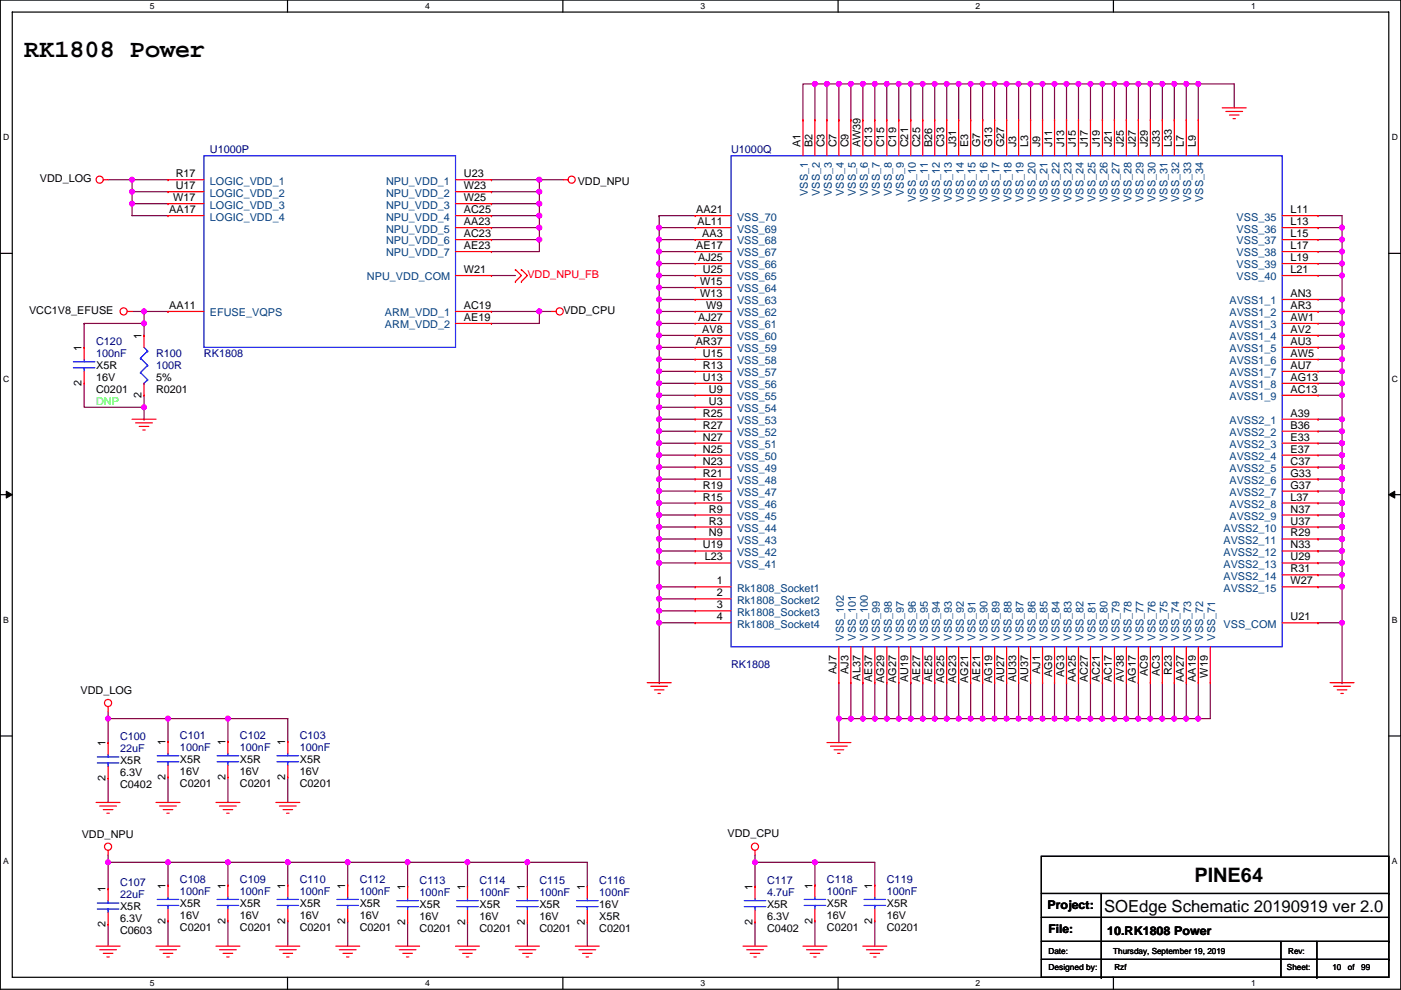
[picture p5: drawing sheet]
<svg xmlns="http://www.w3.org/2000/svg" width="297mm" height="210mm" viewBox="0 0 297 210" stroke-linecap="round" stroke-linejoin="round" font-family="sans-serif">
<path d="M.1 0h296.9v209.8h-296.9zM2.6 2.6h291.8v204.7h-291.8z" fill="none" stroke="#000" stroke-width=".25"/>
<g fill="#fff">
<path d="M31.8 .3h1v2h-1z"/>
<path d="M31.8 207.5h1v2.1h-1z"/>
</g>
<path d="M61 0v2.6M61 207.3v2.5" fill="none" stroke="#000" stroke-width=".25"/>
<g fill="#fff">
<path d="M90.1 .3h1v2h-1z"/>
<path d="M90.1 207.5h1v2.1h-1z"/>
</g>
<path d="M119.3 0v2.6M119.3 207.3v2.5" fill="none" stroke="#000" stroke-width=".25"/>
<g fill="#fff">
<path d="M148.5 .3h1v2h-1z"/>
<path d="M148.5 207.5h1v2.1h-1z"/>
</g>
<path d="M177.7 0v2.6M177.7 207.3v2.5" fill="none" stroke="#000" stroke-width=".25"/>
<g fill="#fff">
<path d="M206.9 .3h1v2h-1z"/>
<path d="M206.9 207.5h1v2.1h-1z"/>
</g>
<path d="M236.1 0v2.6M236.1 207.3v2.5" fill="none" stroke="#000" stroke-width=".25"/>
<g fill="#fff">
<path d="M265.2 .3h1v2h-1z"/>
<path d="M265.2 207.5h1v2.1h-1z"/>
<path d="M.7 28.2h1.3v2h-1.3z"/>
<path d="M295.1 28.2h1.3v2h-1.3z"/>
<path d="M.7 79.3h1.3v2.1h-1.3z"/>
<path d="M295.1 79.3h1.3v2.1h-1.3z"/>
</g>
<path d="M.1 53.7h2.5M294.4 53.7h2.6" fill="none" stroke="#000" stroke-width=".25"/>
<g fill="#fff">
<path d="M.7 130.5h1.2v2h-1.2z"/>
<path d="M295.1 130.5h1.2v2h-1.2z"/>
</g>
<path d="M.1 104.9h2.5M294.4 104.9h2.6" fill="none" stroke="#000" stroke-width=".25"/>
<g fill="#000" stroke="#000" stroke-width=".21">
<path d="M1.3 104.2l1.3 .7-1.3 .7z" fill-rule="evenodd"/>
<path d="M294.4 104.9l1.3-.7v1.4z" fill-rule="evenodd"/>
</g>
<g fill="#fff">
<path d="M.7 181.7h1.2v2h-1.2z"/>
<path d="M295.1 181.7h1.2v2h-1.2z"/>
</g>
<g fill="none" stroke="#000" stroke-width=".25">
<path d="M.1 156.1h2.5M294.4 156.1h2.6M220.8 181.6h73.6v25.7h-73.6zM220.8 189.5h73.6M220.8 194.6h73.6M220.8 199.7h73.6M233.5 189.5v17.8M271.6 199.7v7.6M279.2 199.7v7.6M294.4 189.5h.1M294.4 199.7h.1M220.8 203.5h73.6"/>
<path d="M233.5 207.3h.1M279.2 207.3h.1M294.4 203.5h.1"/>
</g>
<g fill="none" stroke="#800040" stroke-width=".25">
<path d="M172.8 17.8h.1M172.8 17.8h-2.6v7.6M172.8 17.8v7.6M172.8 17.8h76.2M175.3 17.8h.1M175.3 17.8v7.6M177.9 17.8v7.6M180.4 17.8v7.6M182.9 17.8h.1M182.9 17.8v7.6M185.5 17.8h.1M185.5 17.8v7.6"/>
<path d="M188 17.8v7.6M190.6 17.8h.1M190.6 17.8v7.6M193.1 17.8v7.6M195.6 17.8h.1M195.6 17.8v7.6M198.2 17.8v7.6M200.7 17.8h.1M200.7 17.8v7.6M203.3 17.8h.1M203.3 17.8v7.6M205.8 17.8v7.6"/>
<path d="M208.3 17.8h.1M208.3 17.8v7.6M210.9 17.8v7.6M213.4 17.8h.1M213.4 17.8v7.6M216 17.8v7.6M218.5 17.8h.1M218.5 17.8v7.6M221 17.8v7.6M223.6 17.8h.1M223.6 17.8v7.6M226.1 17.8v7.6"/>
<path d="M228.7 17.8h.1M228.7 17.8v7.6M231.2 17.8v7.6M233.7 17.8v7.6M236.3 17.8h.1M236.3 17.8v7.6M238.8 17.8v7.6M241.4 17.8h.1M241.4 17.8v7.6M243.9 17.8h.1M243.9 17.8v7.6M246.4 17.8h.1"/>
<path d="M246.4 17.8v7.6M251.5 17.8h-2.5v7.6M251.5 17.8h.1M254.1 17.8h.1M254.1 17.8h-2.6v7.6M254.1 17.8h7.6v5.1M254.1 17.8v7.6M22.9 38.1h12.7M28 38.1h.1M28 38.1v7.6h7.6M104.2 38.1h.1M104.2 38.1h15.2"/>
<path d="M114.4 38.1v2.6M180.4 25.4h.1M208.3 25.4h.1M233.7 25.4h.1M238.8 25.4h.1M28 40.7h.1M28 40.7h7.6M28 43.2h7.6M104.2 40.7h.1M104.2 43.2h.1M104.2 45.7h.1M104.2 48.3h.1"/>
<path d="M104.2 50.8h.1M104.2 40.7h10.2M104.2 48.3h10.2M104.2 58.4h5.1M114.4 40.7v2.5h-10.2M114.4 43.2v2.5h-10.2M114.4 45.7v5.1h-10.2M114.4 50.8v2.6h-10.2M139.8 45.7h.1M139.8 50.8h.1M139.8 53.4h.1M139.8 55.9h.1"/>
<path d="M139.8 45.7h7.6M139.8 45.7v73.7M139.8 48.3h7.6M139.8 53.4h7.6M139.8 50.8h7.6M139.8 55.9h7.6M139.8 58.4h7.6M279.5 45.7h5v5.1M279.5 48.3h.1M279.5 48.3h5M279.5 53.4h5M279.5 50.8h5"/>
<path d="M279.5 55.9h5M279.5 58.4h5M284.5 50.8h.1M284.5 50.8v5.1M284.5 55.9h.1M284.5 58.4h.1M284.5 55.9v7.6M17.8 68.6h.1M17.8 68.6h12.7M17.8 68.6v5.1M28 66.1h7.6M30.5 66.1v5"/>
<path d="M35.6 66.1h.1M104.2 66.1h.1M104.2 66.1h10.2M116.9 66.1h-2.5v2.5h-10.2M139.8 61h.1M139.8 63.5h.1M139.8 66.1h.1M139.8 68.6h.1M139.8 71.1h.1M139.8 73.7h.1M139.8 76.2h.1M139.8 78.8h.1"/>
<path d="M139.8 61h7.6M139.8 63.5h7.6M139.8 66.1h7.6M139.8 68.6h7.6M139.8 71.1h7.6M139.8 73.7h7.6M139.8 76.2h7.6M139.8 78.8h7.6M279.5 66.1h.1M279.5 71.1h.1M279.5 73.7h.1M279.5 63.5h5"/>
<path d="M279.5 66.1h5M279.5 68.6h5M279.5 71.1h5M279.5 73.7h5M279.5 76.2h5M279.5 78.8h5M284.5 63.5v7.6M284.5 71.1h.1M284.5 71.1v7.7M284.5 78.8h.1M284.5 78.8v12.7M17.8 81.3v5.1h12.7"/>
<path d="M30.5 86.4h.1M30.5 88.9h.1M30.5 83.8v5.1M139.8 83.8h.1M139.8 86.4h.1M139.8 91.5h.1M139.8 94h.1M139.8 99.1h.1M139.8 81.3h7.6M139.8 83.8h7.6M139.8 86.4h7.6M139.8 88.9h7.6"/>
<path d="M139.8 91.5h7.6M139.8 94h7.6M139.8 96.5h7.6M139.8 99.1h7.6M279.5 88.9h.1M279.5 99.1h.1M279.5 81.3h5M279.5 83.8h5M279.5 88.9h5M279.5 91.5h5M279.5 94h5M279.5 96.5h5"/>
<path d="M279.5 99.1h5M284.5 81.3h.1M284.5 83.8h.1M284.5 91.5h.1M284.5 91.5v5M284.5 96.5h.1M284.5 96.5v12.7M139.8 104.2h.1M139.8 106.7h.1M139.8 111.8h.1M139.8 114.3h.1M139.8 101.6h7.6"/>
<path d="M139.8 104.2h7.6M139.8 106.7h7.6M139.8 109.2h7.6M139.8 111.8h7.6M139.8 114.3h7.6M139.8 116.9h7.6M147.4 119.4h-7.6v5.1M279.5 101.6h.1M279.5 104.2h.1M279.5 114.3h.1M279.5 116.9h.1M279.5 119.4h5v2.5"/>
<path d="M279.5 101.6h5M279.5 104.2h5M279.5 106.7h5M279.5 109.2h5M279.5 111.8h5M279.5 114.3h5M279.5 116.9h5M284.5 109.2h.1M284.5 111.8h.1M284.5 111.8v7.6M284.5 109.2v2.6M139.8 124.5h.1"/>
<path d="M139.8 127h.1M139.8 129.6h.1M139.8 127v5.1M139.8 127h7.6M139.8 129.6h7.6M147.4 124.5h-7.6v2.5M147.4 132.1h-7.6v12.7M279.5 124.5h5v7.6M279.5 132.1h5v12.7M279.5 121.9h5M284.5 124.5h.1M284.5 121.9h.1"/>
<path d="M284.5 132.1h.1M284.5 121.9v2.6M22.9 152.4h.1M22.9 152.4h38.1v4.8M22.9 150.9v6.6M35.6 152.4h.1M35.6 152.4v4.8M48.3 152.4v4.8M139.8 144.8h.1M177.9 152.4h.1M177.9 152.4h73.6M177.9 144.8v12.7"/>
<path d="M180.4 144.8v7.6M182.9 144.8h.1M182.9 144.8v7.6M185.5 152.4h.1M185.5 144.8v7.6M188 152.4h.1M188 144.8v7.6M190.6 144.8v7.6M193.1 144.8h.1M193.1 144.8v7.6M195.6 152.4h.1M195.6 144.8v7.6"/>
<path d="M198.2 144.8v7.6M200.7 152.4h.1M200.7 144.8v7.6M203.3 152.4h.1M203.3 144.8v7.6M205.8 144.8v7.6M208.3 152.4h.1M208.3 144.8v7.6M210.9 144.8v7.6M213.4 152.4h.1M213.4 144.8v7.6M216 152.4h.1"/>
<path d="M216 144.8v7.6M218.5 152.4h.1M218.5 144.8v7.6M221 144.8v7.6M223.6 152.4h.1M223.6 144.8v7.6M226.1 152.4h.1M226.1 144.8v7.6M228.7 144.8v7.6M231.2 152.4h.1M231.2 144.8v7.6M233.7 144.8h.1"/>
<path d="M233.7 144.8v7.6M236.3 152.4h.1M236.3 144.8v7.6M238.8 144.8v7.6M241.4 144.8h.1M241.4 144.8v7.6M243.9 152.4h.1M243.9 144.8v7.6M246.4 152.4h.1M246.4 144.8v7.6M249 144.8v7.6M251.5 144.8v7.6h2.6"/>
<path d="M254.1 144.8v7.6h2.5v-7.6M254.1 152.4h.1M284.5 144.8h.1M22.9 165.1v5.1M35.6 164.9v5.3M48.3 164.9v5.3M61 164.9v5.3M22.9 182.9h.1M22.9 182.9h101.6v5.1M22.9 181.4v7.1M22.9 196.1v4.6M35.6 182.9h.1"/>
<path d="M35.6 182.9v4.8M35.6 195.3v5.4M48.3 182.9h.1M48.3 182.9v4.8M48.3 195.3v5.4M61 182.9h.1M61 182.9v4.8M61 195.3v5.4M73.7 182.9h.1M73.7 182.9v4.8M73.7 195.3v5.4M86.4 182.9v5.1"/>
<path d="M86.4 195.6v5.1M99.1 182.9h.1M99.1 182.9v5.1M99.1 195.6v5.1M111.8 182.9h.1M111.8 182.9v5.1M111.8 195.6v5.1M124.5 195.6v5.1M160.1 182.9h.1M160.1 182.9h25.4v4.8M160.1 181.4v6.6M160.1 195.6v5.1"/>
<path d="M172.8 182.9h.1M172.8 182.9v4.8M172.8 195.3v5.4M185.5 195.3v5.4"/>
</g>
<g fill="#f0f" stroke="#f0f" stroke-width=".25">
<circle cx="28" cy="40.6" r=".5"/>
<circle cx="28" cy="38.1" r=".5"/>
<circle cx="28" cy="43.2" r=".5"/>
<circle cx="114.3" cy="38.1" r=".5"/>
<circle cx="61" cy="182.9" r=".5"/>
<circle cx="86.4" cy="182.9" r=".5"/>
<circle cx="73.7" cy="182.9" r=".5"/>
<circle cx="22.9" cy="182.9" r=".5"/>
<circle cx="48.3" cy="182.9" r=".5"/>
<circle cx="35.6" cy="182.9" r=".5"/>
<circle cx="22.9" cy="152.4" r=".5"/>
<circle cx="48.3" cy="152.4" r=".5"/>
<circle cx="35.6" cy="152.4" r=".5"/>
<circle cx="99.1" cy="182.9" r=".5"/>
<circle cx="111.8" cy="182.9" r=".5"/>
<circle cx="172.8" cy="182.9" r=".5"/>
<circle cx="160.1" cy="182.9" r=".5"/>
<circle cx="139.7" cy="48.3" r=".5"/>
<circle cx="182.9" cy="152.4" r=".5"/>
<circle cx="188" cy="152.4" r=".5"/>
<circle cx="185.5" cy="152.4" r=".5"/>
<circle cx="190.5" cy="152.4" r=".5"/>
<circle cx="193.1" cy="152.4" r=".5"/>
<circle cx="198.2" cy="152.4" r=".5"/>
<circle cx="195.6" cy="152.4" r=".5"/>
<circle cx="200.7" cy="152.4" r=".5"/>
<circle cx="205.8" cy="152.4" r=".5"/>
<circle cx="203.2" cy="152.4" r=".5"/>
<circle cx="210.9" cy="152.4" r=".5"/>
<circle cx="208.3" cy="152.4" r=".5"/>
<circle cx="215.9" cy="152.4" r=".5"/>
<circle cx="213.4" cy="152.4" r=".5"/>
<circle cx="218.5" cy="152.4" r=".5"/>
<circle cx="221" cy="152.4" r=".5"/>
<circle cx="233.7" cy="152.4" r=".5"/>
<circle cx="226.1" cy="152.4" r=".5"/>
<circle cx="223.6" cy="152.4" r=".5"/>
<circle cx="228.6" cy="152.4" r=".5"/>
<circle cx="231.2" cy="152.4" r=".5"/>
<circle cx="238.8" cy="152.4" r=".5"/>
<circle cx="236.3" cy="152.4" r=".5"/>
<circle cx="241.3" cy="152.4" r=".5"/>
<circle cx="243.9" cy="152.4" r=".5"/>
<circle cx="249" cy="152.4" r=".5"/>
<circle cx="246.4" cy="152.4" r=".5"/>
<circle cx="180.4" cy="17.8" r=".5"/>
<circle cx="182.9" cy="17.8" r=".5"/>
<circle cx="188" cy="17.8" r=".5"/>
<circle cx="185.5" cy="17.8" r=".5"/>
<circle cx="193.1" cy="17.8" r=".5"/>
<circle cx="190.5" cy="17.8" r=".5"/>
<circle cx="198.2" cy="17.8" r=".5"/>
<circle cx="195.6" cy="17.8" r=".5"/>
<circle cx="208.3" cy="17.8" r=".5"/>
<circle cx="203.2" cy="17.8" r=".5"/>
<circle cx="200.7" cy="17.8" r=".5"/>
<circle cx="205.8" cy="17.8" r=".5"/>
<circle cx="210.9" cy="17.8" r=".5"/>
<circle cx="215.9" cy="17.8" r=".5"/>
<circle cx="213.4" cy="17.8" r=".5"/>
<circle cx="221" cy="17.8" r=".5"/>
<circle cx="218.5" cy="17.8" r=".5"/>
<circle cx="226.1" cy="17.8" r=".5"/>
<circle cx="223.6" cy="17.8" r=".5"/>
<circle cx="231.2" cy="17.8" r=".5"/>
<circle cx="228.6" cy="17.8" r=".5"/>
<circle cx="284.5" cy="50.8" r=".5"/>
<circle cx="284.5" cy="53.3" r=".5"/>
<circle cx="284.5" cy="55.9" r=".5"/>
<circle cx="284.5" cy="63.5" r=".5"/>
<circle cx="284.5" cy="58.4" r=".5"/>
<circle cx="284.5" cy="68.6" r=".5"/>
<circle cx="284.5" cy="76.2" r=".5"/>
<circle cx="284.5" cy="78.7" r=".5"/>
<circle cx="284.5" cy="81.3" r=".5"/>
<circle cx="284.5" cy="83.8" r=".5"/>
<circle cx="284.5" cy="91.4" r=".5"/>
<circle cx="284.5" cy="94" r=".5"/>
<circle cx="284.5" cy="96.5" r=".5"/>
<circle cx="284.5" cy="106.7" r=".5"/>
<circle cx="284.5" cy="109.2" r=".5"/>
<circle cx="284.5" cy="111.8" r=".5"/>
<circle cx="114.3" cy="40.6" r=".5"/>
<circle cx="114.3" cy="43.2" r=".5"/>
<circle cx="114.3" cy="45.7" r=".5"/>
<circle cx="114.3" cy="48.3" r=".5"/>
<circle cx="114.3" cy="50.8" r=".5"/>
<circle cx="180.4" cy="152.4" r=".5"/>
<circle cx="177.8" cy="152.4" r=".5"/>
<circle cx="139.7" cy="50.8" r=".5"/>
<circle cx="139.7" cy="55.9" r=".5"/>
<circle cx="139.7" cy="53.3" r=".5"/>
<circle cx="139.7" cy="58.4" r=".5"/>
<circle cx="139.7" cy="61" r=".5"/>
<circle cx="139.7" cy="63.5" r=".5"/>
<circle cx="139.7" cy="66" r=".5"/>
<circle cx="139.7" cy="68.6" r=".5"/>
<circle cx="139.7" cy="71.1" r=".5"/>
<circle cx="139.7" cy="73.7" r=".5"/>
<circle cx="139.7" cy="76.2" r=".5"/>
<circle cx="139.7" cy="81.3" r=".5"/>
<circle cx="139.7" cy="78.7" r=".5"/>
<circle cx="139.7" cy="86.4" r=".5"/>
<circle cx="139.7" cy="83.8" r=".5"/>
<circle cx="139.7" cy="88.9" r=".5"/>
<circle cx="139.7" cy="91.4" r=".5"/>
<circle cx="139.7" cy="96.5" r=".5"/>
<circle cx="139.7" cy="94" r=".5"/>
<circle cx="139.7" cy="101.6" r=".5"/>
<circle cx="139.7" cy="99.1" r=".5"/>
<circle cx="139.7" cy="104.1" r=".5"/>
<circle cx="139.7" cy="109.2" r=".5"/>
<circle cx="139.7" cy="106.7" r=".5"/>
<circle cx="139.7" cy="111.8" r=".5"/>
<circle cx="139.7" cy="116.8" r=".5"/>
<circle cx="139.7" cy="114.3" r=".5"/>
<circle cx="139.7" cy="119.4" r=".5"/>
<circle cx="139.7" cy="124.5" r=".5"/>
<circle cx="284.5" cy="48.3" r=".5"/>
<circle cx="284.5" cy="66" r=".5"/>
<circle cx="284.5" cy="71.1" r=".5"/>
<circle cx="284.5" cy="73.7" r=".5"/>
<circle cx="284.5" cy="88.9" r=".5"/>
<circle cx="284.5" cy="99.1" r=".5"/>
<circle cx="284.5" cy="101.6" r=".5"/>
<circle cx="284.5" cy="104.1" r=".5"/>
<circle cx="284.5" cy="114.3" r=".5"/>
<circle cx="284.5" cy="116.8" r=".5"/>
<circle cx="175.3" cy="17.8" r=".5"/>
<circle cx="172.8" cy="17.8" r=".5"/>
<circle cx="177.8" cy="17.8" r=".5"/>
<circle cx="233.7" cy="17.8" r=".5"/>
<circle cx="236.3" cy="17.8" r=".5"/>
<circle cx="238.8" cy="17.8" r=".5"/>
<circle cx="284.5" cy="121.9" r=".5"/>
<circle cx="30.5" cy="66" r=".5"/>
<circle cx="30.5" cy="86.4" r=".5"/>
<circle cx="251.5" cy="152.4" r=".5"/>
<circle cx="254" cy="152.4" r=".5"/>
<circle cx="114.3" cy="66" r=".5"/>
<circle cx="254" cy="17.8" r=".5"/>
<circle cx="241.3" cy="17.8" r=".5"/>
<circle cx="243.9" cy="17.8" r=".5"/>
<circle cx="246.4" cy="17.8" r=".5"/>
<circle cx="249" cy="17.8" r=".5"/>
<circle cx="251.5" cy="17.8" r=".5"/>
<circle cx="284.5" cy="119.4" r=".5"/>
<circle cx="284.5" cy="124.5" r=".5"/>
<circle cx="284.5" cy="132.1" r=".5"/>
<circle cx="139.7" cy="127" r=".5"/>
<circle cx="139.7" cy="129.5" r=".5"/>
<circle cx="139.7" cy="132.1" r=".5"/>
<circle cx="30.5" cy="68.6" r=".5"/>
</g>
<g fill="none" stroke="#f00" stroke-width=".25">
<path d="M21.9 38.1h1M35.6 38.1h.1M35.6 38.1h7.6M96.6 38.1h7.6M104.2 38.1h.1M119.4 38.1h1.1M170.2 25.4h.1M170.2 25.4v7.6M172.8 25.4h.1M172.8 25.4v7.6M175.3 25.4h.1M175.3 25.4v7.6"/>
<path d="M177.9 25.4h.1M177.9 25.4v7.6M180.4 25.4h.1M180.4 25.4v7.6M182.9 25.4h.1M182.9 25.4v7.6M185.5 25.4h.1M185.5 25.4v7.6M188 25.4h.1M188 25.4v7.6M190.6 25.4h.1M190.6 25.4v7.6"/>
<path d="M193.1 25.4h.1M193.1 25.4v7.6M195.6 25.4h.1M195.6 25.4v7.6M198.2 25.4h.1M198.2 25.4v7.6M200.7 25.4h.1M200.7 25.4v7.6M203.3 25.4h.1M203.3 25.4v7.6M205.8 25.4h.1M205.8 25.4v7.6"/>
<path d="M208.3 25.4h.1M208.3 25.4v7.6M210.9 25.4h.1M210.9 25.4v7.6M213.4 25.4h.1M213.4 25.4v7.6M216 25.4h.1M216 25.4v7.6M218.5 25.4h.1M218.5 25.4v7.6M221 25.4h.1M221 25.4v7.6"/>
<path d="M223.6 25.4h.1M223.6 25.4v7.6M226.1 25.4h.1M226.1 25.4v7.6M228.7 25.4h.1M228.7 25.4v7.6M231.2 25.4h.1M231.2 25.4v7.6M233.7 25.4h.1M233.7 25.4v7.6M236.3 25.4h.1M236.3 25.4v7.6"/>
<path d="M238.8 25.4h.1M238.8 25.4v7.6M241.4 25.4h.1M241.4 25.4v7.6M243.9 25.4h.1M243.9 25.4v7.6M246.4 25.4h.1M246.4 25.4v7.6M249 25.4h.1M249 25.4v7.6M251.5 25.4h.1M251.5 25.4v7.6"/>
<path d="M254.1 25.4h.1M254.1 25.4v7.6M259.1 22.9h5.1M259.9 23.6h3.6M260.7 24.4h2M261.4 25.2h.5M35.6 40.7h.1M35.6 43.2h.1M35.6 45.7h.1M35.6 45.7h7.6M35.6 40.7h7.6M35.6 43.2h7.6"/>
<path d="M96.6 45.7h7.6M96.6 58.4h7.6M96.6 48.3h7.6M96.6 50.8h7.6M96.6 53.4h7.6M96.6 40.7h7.6M96.6 43.2h7.6M104.2 48.3h.1M104.2 58.4h.1M104.2 40.7h.1M104.2 43.2h.1M104.2 50.8h.1"/>
<path d="M104.2 45.7h.1M104.2 53.4h.1M109.3 59.7h.1M109.3 57.2h.1M109.3 57.2l1.3 1.2-1.3 1.3M110.6 59.7h.1M110.6 57.2h.1M110.6 57.2l1.2 1.2-1.2 1.3M147.4 45.7h.1M147.4 58.4h.1M147.4 53.4h.1M147.4 50.8h.1"/>
<path d="M147.4 48.3h.1M147.4 55.9h.1M147.4 45.7h7.6M147.4 58.4h7.6M147.4 48.3h7.6M147.4 50.8h7.6M147.4 53.4h7.6M147.4 55.9h7.6M271.8 45.7h7.7M271.8 58.4h7.7M271.8 48.3h7.7M271.8 50.8h7.7"/>
<path d="M271.8 53.4h7.7M271.8 55.9h7.7M279.5 45.7h.1M279.5 48.3h.1M279.5 50.8h.1M279.5 53.4h.1M279.5 55.9h.1M279.5 58.4h.1M17.8 73.7h.1M17.8 73.7v2.5M17.8 78.8v2.5M27 66.1h1"/>
<path d="M30.5 71.1h.1M30.5 71.1v2.6M35.6 66.1h.1M35.6 66.1h7.6M96.6 66.1h7.6M96.6 68.6h7.6M104.2 66.1h.1M104.2 68.6h.1M116.9 66.1h1M147.4 78.8h.1M147.4 76.2h.1M147.4 66.1h.1"/>
<path d="M147.4 63.5h.1M147.4 61h.1M147.4 68.6h.1M147.4 71.1h.1M147.4 73.7h.1M147.4 66.1h7.6M147.4 78.8h7.6M147.4 63.5h7.6M147.4 68.6h7.6M147.4 71.1h7.6M147.4 73.7h7.6M147.4 76.2h7.6"/>
<path d="M147.4 61h7.6M271.8 66.1h7.7M271.8 78.8h7.7M271.8 63.5h7.7M271.8 68.6h7.7M271.8 71.1h7.7M271.8 73.7h7.7M271.8 76.2h7.7M279.5 63.5h.1M279.5 66.1h.1M279.5 68.6h.1M279.5 71.1h.1"/>
<path d="M279.5 73.7h.1M279.5 76.2h.1M279.5 78.8h.1M17.8 81.3h.1M28 88.9h5.1M28.8 89.7h3.5M29.5 90.4h2.1M30.3 91.2h.5M30.5 83.8h.1M30.5 81.3v2.5M147.4 99.1h.1M147.4 96.5h.1"/>
<path d="M147.4 94h.1M147.4 91.5h.1M147.4 88.9h.1M147.4 86.4h.1M147.4 83.8h.1M147.4 81.3h.1M147.4 88.9h7.6M147.4 81.3h7.6M147.4 83.8h7.6M147.4 91.5h7.6M147.4 94h7.6M147.4 96.5h7.6"/>
<path d="M147.4 99.1h7.6M147.4 86.4h7.6M271.8 88.9h7.7M271.8 81.3h7.7M271.8 83.8h7.7M271.8 91.5h7.7M271.8 94h7.7M271.8 96.5h7.7M271.8 99.1h7.7M279.5 81.3h.1M279.5 83.8h.1M279.5 88.9h.1"/>
<path d="M279.5 91.5h.1M279.5 94h.1M279.5 96.5h.1M279.5 99.1h.1M147.4 116.9h.1M147.4 119.4h.1M147.4 114.3h.1M147.4 111.8h.1M147.4 109.2h.1M147.4 106.7h.1M147.4 104.2h.1M147.4 101.6h.1"/>
<path d="M147.4 116.9h7.6M147.4 101.6h7.6M147.4 104.2h7.6M147.4 106.7h7.6M147.4 109.2h7.6M147.4 111.8h7.6M147.4 114.3h7.6M147.4 119.4h7.6M271.8 116.9h7.7M271.8 101.6h7.7M271.8 104.2h7.7M271.8 106.7h7.7"/>
<path d="M271.8 109.2h7.7M271.8 111.8h7.7M271.8 114.3h7.7M271.8 119.4h7.7M279.5 116.9h.1M279.5 101.6h.1M279.5 104.2h.1M279.5 106.7h.1M279.5 109.2h.1M279.5 111.8h.1M279.5 114.3h.1M279.5 119.4h.1"/>
<path d="M147.4 124.5h.1M147.4 127h.1M147.4 129.6h.1M147.4 132.1h.1M147.4 132.1h7.6M147.4 124.5h7.6M147.4 127h7.6M147.4 129.6h7.6M177.9 137.2v7.6M180.4 137.2v7.6M182.9 137.2v7.6M185.5 137.2v7.6"/>
<path d="M188 137.2v7.6M190.6 137.2v7.6M193.1 137.2v7.6M195.6 137.2v7.6M198.2 137.2v7.6M200.7 137.2v7.6M203.3 137.2v7.6M205.8 137.2v7.6M208.3 137.2v7.6M210.9 137.2v7.6M213.4 137.2v7.6M216 137.2v7.6"/>
<path d="M218.5 137.2v7.6M221 137.2v7.6M223.6 137.2v7.6M226.1 137.2v7.6M228.7 137.2v7.6M231.2 137.2v7.6M233.7 137.2v7.6M236.3 137.2v7.6M238.8 137.2v7.6M241.4 137.2v7.6M243.9 137.2v7.6M246.4 137.2v7.6"/>
<path d="M249 137.2v7.6M251.5 137.2v7.6M254.1 137.2v7.6M256.6 137.2v7.6M271.8 132.1h7.7M271.8 124.5h7.7M271.8 121.9h7.7M279.5 132.1h.1M279.5 124.5h.1M279.5 121.9h.1M22.9 157.5h.1M22.9 149.9v1"/>
<path d="M22.9 157.5v2.5M35.6 157.2h.1M35.6 157.2v2.6M48.3 157.2h.1M48.3 157.2v2.6M61 157.2h.1M61 157.2v2.6M137.2 144.8h5.1M138 145.6h3.5M138.7 146.3h2.1M139.5 147.1h.5M175.3 157.5h5.1"/>
<path d="M176.1 158.3h3.5M176.8 159h2.1M177.6 159.8h.5M177.9 144.8h.1M180.4 144.8h.1M182.9 144.8h.1M185.5 144.8h.1M188 144.8h.1M190.6 144.8h.1M193.1 144.8h.1M195.6 144.8h.1M198.2 144.8h.1"/>
<path d="M200.7 144.8h.1M203.3 144.8h.1M205.8 144.8h.1M208.3 144.8h.1M210.9 144.8h.1M213.4 144.8h.1M216 144.8h.1M218.5 144.8h.1M221 144.8h.1M223.6 144.8h.1M226.1 144.8h.1M228.7 144.8h.1"/>
<path d="M231.2 144.8h.1M233.7 144.8h.1M236.3 144.8h.1M238.8 144.8h.1M241.4 144.8h.1M243.9 144.8h.1M246.4 144.8h.1M249 144.8h.1M251.5 144.8h.1M254.1 144.8h.1M256.6 144.8h.1M282 144.8h5.1"/>
<path d="M282.8 145.6h3.5M283.5 146.3h2.1M284.3 147.1h.5M20.4 170.2h5.1M21.1 171h3.6M21.9 171.7h2M22.7 172.5h.5M22.9 165.1h.1M22.9 162.6v2.5M33.1 170.2h5.1M33.8 171h3.6M34.6 171.7h2"/>
<path d="M35.4 172.5h.5M35.6 164.9h.1M35.6 162.3v2.6M45.8 170.2h5.1M46.5 171h3.6M47.3 171.7h2M48.1 172.5h.5M48.3 164.9h.1M48.3 162.3v2.6M58.5 170.2h5.1M59.2 171h3.6M60 171.7h2"/>
<path d="M60.8 172.5h.5M61 164.9h.1M61 162.3v2.6M22.9 188.5h.1M22.9 196.1h.1M22.9 180.4v1M22.9 188.5v2.5M22.9 193.6v2.5M35.6 187.7h.1M35.6 195.3h.1M35.6 187.7v2.6M35.6 192.8v2.5"/>
<path d="M48.3 187.7h.1M48.3 195.3h.1M48.3 187.7v2.6M48.3 192.8v2.5M61 187.7h.1M61 195.3h.1M61 187.7v2.6M61 192.8v2.5M73.7 187.7h.1M73.7 195.3h.1M73.7 187.7v2.6M73.7 192.8v2.5"/>
<path d="M86.4 188h.1M86.4 195.6h.1M86.4 188v2.5M86.4 193.1v2.5M99.1 188h.1M99.1 195.6h.1M99.1 188v2.5M99.1 193.1v2.5M111.8 188h.1M111.8 195.6h.1M111.8 188v2.5M111.8 193.1v2.5"/>
<path d="M124.5 188h.1M124.5 195.6h.1M124.5 188v2.5M124.5 193.1v2.5M160.1 188h.1M160.1 195.6h.1M160.1 180.4v1M160.1 188v2.5M160.1 193.1v2.5M172.8 187.7h.1M172.8 195.3h.1M172.8 187.7v2.6"/>
<path d="M172.8 192.8v2.5M185.5 187.7h.1M185.5 195.3h.1M185.5 187.7v2.6M185.5 192.8v2.5M20.4 200.7h5.1M21.1 201.4h3.6M21.9 202.2h2M22.7 203h.5M33.1 200.7h5.1M33.8 201.4h3.6M34.6 202.2h2"/>
<path d="M35.4 203h.5M45.8 200.7h5.1M46.5 201.4h3.6M47.3 202.2h2M48.1 203h.5M58.5 200.7h5.1M59.2 201.4h3.6M60 202.2h2M60.8 203h.5M71.2 200.7h5.1M71.9 201.4h3.6M72.7 202.2h2"/>
<path d="M73.5 203h.5M83.9 200.7h5.1M84.6 201.4h3.6M85.4 202.2h2M86.2 203h.5M96.6 200.7h5.1M97.3 201.4h3.6M98.1 202.2h2M98.9 203h.5M109.3 200.7h5.1M110 201.4h3.6M110.8 202.2h2"/>
<path d="M111.6 203h.5M122 200.7h5.1M122.7 201.4h3.6M123.5 202.2h2M124.3 203h.5M157.5 200.7h5.1M158.3 201.4h3.6M159.1 202.2h2M159.8 203h.5M170.2 200.7h5.1M171 201.4h3.6M171.8 202.2h2"/>
<path d="M172.5 203h.5M182.9 200.7h5.1M183.7 201.4h3.6M184.5 202.2h2M185.2 203h.5"/>
<circle cx="21.1" cy="38.1" r=".76"/>
<circle cx="121.2" cy="38.1" r=".76"/>
<circle cx="26.2" cy="66" r=".76"/>
<circle cx="118.7" cy="66" r=".76"/>
<circle cx="22.9" cy="149.1" r=".76"/>
<circle cx="22.9" cy="179.6" r=".76"/>
<circle cx="160.1" cy="179.6" r=".76"/>
</g>
<g fill="none" stroke="#00f" stroke-width=".25">
<path d="M43.2 33h53.4v40.7h-53.4zM155 33h116.8v104.2h-116.8zM15.6 78h4.5M15.6 76.7h4.5M17.8 78h.1M17.8 76.2v.5M17.8 78v.8M29.8 76h.1M29.8 79h.1M29.8 76l1.5 1.5M29.8 79l1.5 1.5M30.5 73.7l.8 .7"/>
<path d="M31.3 74.4h.1M31.3 77.5h.1M31.3 74.4l-1.5 1.6M31.3 77.5l-1.5 1.5M30.5 81.3h.1M31.3 80.5h.1M31.3 80.5l-.8 .8M35.6 159.8v.5M48.3 159.8v.5M61 159.8v.5M20.6 161.8h4.6M20.6 160.5h4.6"/>
<path d="M22.9 161.8h.1M22.9 160v.5M22.9 161.8v.8M33.3 161.6h4.6M33.3 160.3h4.6M35.6 161.6h.1M35.6 161.6v.7M46 161.6h4.6M46 160.3h4.6M48.3 161.6h.1M48.3 161.6v.7M58.7 161.6h4.6"/>
<path d="M58.7 160.3h4.6M61 161.6h.1M61 161.6v.7M20.6 192.8h4.6M20.6 191.5h4.6M22.9 192.8h.1M22.9 191v.5M22.9 192.8v.8M33.3 192h4.6M33.3 190.8h4.6M35.6 192h.1M35.6 190.3v.5"/>
<path d="M35.6 192v.8M46 192h4.6M46 190.8h4.6M48.3 192h.1M48.3 190.3v.5M48.3 192v.8M58.7 192h4.6M58.7 190.8h4.6M61 192h.1M61 190.3v.5M61 192v.8M71.4 192h4.6"/>
<path d="M71.4 190.8h4.6M73.7 192h.1M73.7 190.3v.5M73.7 192v.8M84.1 192.3h4.6M84.1 191h4.6M86.4 192.3h.1M86.4 190.5v.5M86.4 192.3v.8M96.8 192.3h4.6M96.8 191h4.6M99.1 192.3h.1"/>
<path d="M99.1 190.5v.5M99.1 192.3v.8M109.5 192.3h4.6M109.5 191h4.6M111.8 192.3h.1M111.8 190.5v.5M111.8 192.3v.8M122.2 192.3h4.6M122.2 191h4.6M124.5 192.3h.1M124.5 190.5v.5M124.5 192.3v.8"/>
<path d="M157.8 192.3h4.6M157.8 191h4.6M160.1 192.3h.1M160.1 190.5v.5M160.1 192.3v.8M170.5 192h4.6M170.5 190.8h4.6M172.8 192h.1M172.8 190.3v.5M172.8 192v.8M183.2 192h4.6M183.2 190.8h4.6"/>
<path d="M185.5 192h.1M185.5 190.3v.5M185.5 192v.8"/>
</g>
<text font-size="5.3" x="5.1" y="12.1">RK1808 Power</text>
<text font-size="4.2" x="253.2" y="187">PINE64</text>
<text font-size="3.5" x="234.1" y="193.4">SOEdge Schematic 20190919 ver 2.0</text>
<g font-size="2.5">
<text x="222.1" y="192.9">Project:</text>
<text x="222.3" y="198">File:</text>
<text x="234.8" y="198.2">10.RK1808 Power</text>
</g>
<g font-size="2.3" fill="#000080">
<text x="44.5" y="32.6">U1000P</text>
<text x="155" y="32.6">U1000Q</text>
<text x="20.4" y="73.2">C120</text>
<text x="20.4" y="75.7">100nF</text>
<text x="33.1" y="75.7">R100</text>
<text x="43.2" y="75.7">RK1808</text>
<text x="33.1" y="78.3">100R</text>
<text x="155" y="141.8">RK1808</text>
<text x="25.5" y="157">C100</text>
<text x="25.5" y="159.6">22uF</text>
<text x="38.2" y="156.8">C101</text>
<text x="38.2" y="159.3">100nF</text>
<text x="50.9" y="156.8">C102</text>
<text x="50.9" y="159.3">100nF</text>
<text x="63.6" y="156.8">C103</text>
<text x="63.6" y="159.3">100nF</text>
<text x="25.5" y="188">C107</text>
<text x="25.5" y="190.5">22uF</text>
<text x="38.2" y="187.2">C108</text>
<text x="38.2" y="189.8">100nF</text>
<text x="50.9" y="187.2">C109</text>
<text x="50.9" y="189.8">100nF</text>
<text x="63.6" y="187.2">C110</text>
<text x="63.6" y="189.8">100nF</text>
<text x="76.3" y="187.2">C112</text>
<text x="76.3" y="189.8">100nF</text>
<text x="89" y="187.5">C113</text>
<text x="89" y="190">100nF</text>
<text x="101.7" y="187.5">C114</text>
<text x="101.7" y="190">100nF</text>
<text x="114.4" y="187.5">C115</text>
<text x="114.4" y="190">100nF</text>
<text x="127.1" y="187.5">C116</text>
<text x="127.1" y="190">100nF</text>
<text x="162.6" y="187.5">C117</text>
<text x="162.6" y="190">4.7uF</text>
<text x="175.3" y="187.2">C118</text>
<text x="175.3" y="189.8">100nF</text>
<text x="188" y="187.2">C119</text>
<text x="188" y="189.8">100nF</text>
</g>
<g font-size="2.3">
<text x="169.7" y="31.3" transform="rotate(-90 169.7 31.3)">A1</text>
<text x="172.3" y="31.3" transform="rotate(-90 172.3 31.3)">B2</text>
<text x="174.8" y="31.3" transform="rotate(-90 174.8 31.3)">C3</text>
<text x="177.3" y="31.3" transform="rotate(-90 177.3 31.3)">C7</text>
<text x="179.9" y="31.3" transform="rotate(-90 179.9 31.3)">C9</text>
<text x="182.4" y="31.3" transform="rotate(-90 182.4 31.3)">AW39</text>
<text x="185" y="31.3" transform="rotate(-90 185 31.3)">C13</text>
<text x="187.5" y="31.3" transform="rotate(-90 187.5 31.3)">C15</text>
<text x="190" y="31.3" transform="rotate(-90 190 31.3)">C19</text>
<text x="192.6" y="31.3" transform="rotate(-90 192.6 31.3)">C21</text>
<text x="195.1" y="31.3" transform="rotate(-90 195.1 31.3)">C25</text>
<text x="197.7" y="31.3" transform="rotate(-90 197.7 31.3)">B26</text>
<text x="200.2" y="31.3" transform="rotate(-90 200.2 31.3)">C33</text>
<text x="202.7" y="31.3" transform="rotate(-90 202.7 31.3)">J31</text>
<text x="205.3" y="31.3" transform="rotate(-90 205.3 31.3)">E3</text>
<text x="207.8" y="31.3" transform="rotate(-90 207.8 31.3)">G7</text>
<text x="210.4" y="31.3" transform="rotate(-90 210.4 31.3)">G13</text>
<text x="212.9" y="31.3" transform="rotate(-90 212.9 31.3)">G27</text>
<text x="215.4" y="31.3" transform="rotate(-90 215.4 31.3)">J3</text>
<text x="218" y="31.3" transform="rotate(-90 218 31.3)">L3</text>
<text x="220.5" y="31.3" transform="rotate(-90 220.5 31.3)">J9</text>
<text x="223.1" y="31.3" transform="rotate(-90 223.1 31.3)">J11</text>
<text x="225.6" y="31.3" transform="rotate(-90 225.6 31.3)">J13</text>
<text x="228.1" y="31.3" transform="rotate(-90 228.1 31.3)">J15</text>
<text x="230.7" y="31.3" transform="rotate(-90 230.7 31.3)">J17</text>
<text x="233.2" y="31.3" transform="rotate(-90 233.2 31.3)">J19</text>
<text x="235.8" y="31.3" transform="rotate(-90 235.8 31.3)">J21</text>
<text x="238.3" y="31.3" transform="rotate(-90 238.3 31.3)">J25</text>
<text x="240.8" y="31.3" transform="rotate(-90 240.8 31.3)">J27</text>
<text x="243.4" y="31.3" transform="rotate(-90 243.4 31.3)">J29</text>
<text x="245.9" y="31.3" transform="rotate(-90 245.9 31.3)">J33</text>
<text x="248.5" y="31.3" transform="rotate(-90 248.5 31.3)">L33</text>
<text x="251" y="31.3" transform="rotate(-90 251 31.3)">L7</text>
<text x="253.5" y="31.3" transform="rotate(-90 253.5 31.3)">L9</text>
<text x="8.4" y="38.7">VDD_LOG</text>
<text x="37.3" y="37.6">R17</text>
<text x="37.3" y="40.1">U17</text>
<text x="98.4" y="37.6">U23</text>
<text x="98.4" y="40.1">W23</text>
<text x="122.5" y="39.2">VDD_NPU</text>
<text x="35.9" y="45.2">AA17</text>
<text x="36.7" y="42.7">W17</text>
<text x="98.4" y="47.8">AA23</text>
<text x="98.4" y="42.7">W25</text>
<text x="98.4" y="45.2">AC25</text>
<text x="147.6" y="45.2">AA21</text>
<text x="147.9" y="47.8">AL11</text>
<text x="273.6" y="45.2">L11</text>
<text x="273.6" y="47.8">L13</text>
<text x="98.4" y="50.3">AC23</text>
<text x="98.4" y="52.8">AE23</text>
<text x="147.6" y="52.8">AE17</text>
<text x="148.9" y="50.3">AA3</text>
<text x="273.6" y="50.3">L15</text>
<text x="273.6" y="52.8">L17</text>
<text x="98.4" y="57.9">W21</text>
<text x="148" y="55.4">AJ25</text>
<text x="149" y="57.9">U25</text>
<text x="273.6" y="55.4">L19</text>
<text x="273.6" y="57.9">L21</text>
<text x="35.9" y="65.5">AA11</text>
<text x="98.4" y="65.5">AC19</text>
<text x="148.5" y="63">W13</text>
<text x="148.5" y="60.5">W15</text>
<text x="149.7" y="65.5">W9</text>
<text x="273.6" y="63">AN3</text>
<text x="273.6" y="65.5">AR3</text>
<text x="6.2" y="66.6">VCC1V8_EFUSE</text>
<text x="30" y="71.9" transform="rotate(-90 30 71.9)">1</text>
<text x="98.4" y="68.1">AE19</text>
<text x="119.4" y="66.6">VDD_CPU</text>
<text x="148" y="68.1">AJ27</text>
<text x="148.9" y="70.6">AV8</text>
<text x="273.6" y="68.1">AW1</text>
<text x="273.6" y="70.6">AV2</text>
<text x="17.3" y="74.4" transform="rotate(-90 17.3 74.4)">1</text>
<text x="147.5" y="73.2">AR37</text>
<text x="149" y="75.7">U15</text>
<text x="273.6" y="73.2">AU3</text>
<text x="273.6" y="75.7">AW5</text>
<text x="17.3" y="81.8" transform="rotate(-90 17.3 81.8)">2</text>
<text x="20.4" y="83.4">C0201</text>
<text x="20.4" y="78.3">X5R</text>
<text x="20.4" y="80.8">16V</text>
<text x="33.1" y="83.4">R0201</text>
<text x="33.1" y="80.8">5%</text>
<text x="149" y="78.2">R13</text>
<text x="149" y="80.8">U13</text>
<text x="150.3" y="83.3">U9</text>
<text x="273.6" y="80.8">AG13</text>
<text x="273.6" y="78.2">AU7</text>
<text x="273.6" y="83.3">AC13</text>
<text x="30" y="84.4" transform="rotate(-90 30 84.4)">2</text>
<text x="149" y="88.4">R25</text>
<text x="150.3" y="85.9">U3</text>
<text x="273.6" y="88.4">A39</text>
<text x="149" y="93.5">N27</text>
<text x="149" y="90.9">R27</text>
<text x="273.6" y="90.9">B36</text>
<text x="273.6" y="93.5">E33</text>
<text x="149" y="101.1">R21</text>
<text x="149" y="98.6">N23</text>
<text x="149" y="96">N25</text>
<text x="273.6" y="96">E37</text>
<text x="273.6" y="98.6">C37</text>
<text x="273.6" y="101.1">G33</text>
<text x="149" y="106.2">R15</text>
<text x="149" y="103.6">R19</text>
<text x="273.6" y="103.6">G37</text>
<text x="273.6" y="106.2">L37</text>
<text x="150.3" y="113.8">N9</text>
<text x="150.3" y="111.3">R3</text>
<text x="150.3" y="108.7">R9</text>
<text x="273.6" y="108.7">N37</text>
<text x="273.6" y="111.3">U37</text>
<text x="273.6" y="113.8">R29</text>
<text x="149" y="116.3">U19</text>
<text x="149.4" y="118.9">L23</text>
<text x="273.6" y="116.3">N33</text>
<text x="273.6" y="118.9">U29</text>
<text x="152" y="124">1</text>
<text x="273.6" y="124">W27</text>
<text x="273.6" y="121.4">R31</text>
<text x="152" y="126.5">2</text>
<text x="152" y="129">3</text>
<text x="152" y="131.6">4</text>
<text x="273.6" y="131.6">U21</text>
<text x="177.3" y="142.9" transform="rotate(-90 177.3 142.9)">AJ7</text>
<text x="179.9" y="142.9" transform="rotate(-90 179.9 142.9)">AJ3</text>
<text x="220.5" y="142.9" transform="rotate(-90 220.5 142.9)">AJ1</text>
<text x="223.1" y="143.6" transform="rotate(-90 223.1 143.6)">AG9</text>
<text x="225.6" y="143.6" transform="rotate(-90 225.6 143.6)">AG3</text>
<text x="243.4" y="143.5" transform="rotate(-90 243.4 143.5)">AC9</text>
<text x="245.9" y="143.5" transform="rotate(-90 245.9 143.5)">AC3</text>
<text x="248.5" y="143.2" transform="rotate(-90 248.5 143.2)">R23</text>
<text x="256.1" y="143.7" transform="rotate(-90 256.1 143.7)">W19</text>
<text x="17.1" y="147.1">VDD_LOG</text>
<text x="182.4" y="144.4" transform="rotate(-90 182.4 144.4)">AL37</text>
<text x="185" y="144.6" transform="rotate(-90 185 144.6)">AE37</text>
<text x="187.5" y="144.9" transform="rotate(-90 187.5 144.9)">AG29</text>
<text x="190" y="144.9" transform="rotate(-90 190 144.9)">AG27</text>
<text x="192.6" y="144.8" transform="rotate(-90 192.6 144.8)">AU19</text>
<text x="195.1" y="144.6" transform="rotate(-90 195.1 144.6)">AE27</text>
<text x="197.7" y="144.6" transform="rotate(-90 197.7 144.6)">AE25</text>
<text x="200.2" y="144.9" transform="rotate(-90 200.2 144.9)">AG25</text>
<text x="202.7" y="144.9" transform="rotate(-90 202.7 144.9)">AG23</text>
<text x="205.3" y="144.9" transform="rotate(-90 205.3 144.9)">AG21</text>
<text x="207.8" y="144.6" transform="rotate(-90 207.8 144.6)">AE21</text>
<text x="210.4" y="144.9" transform="rotate(-90 210.4 144.9)">AG19</text>
<text x="212.9" y="144.8" transform="rotate(-90 212.9 144.8)">AU27</text>
<text x="215.4" y="144.8" transform="rotate(-90 215.4 144.8)">AU33</text>
<text x="218" y="144.8" transform="rotate(-90 218 144.8)">AU37</text>
<text x="228.1" y="144.6" transform="rotate(-90 228.1 144.6)">AA25</text>
<text x="230.7" y="144.8" transform="rotate(-90 230.7 144.8)">AC27</text>
<text x="233.2" y="144.8" transform="rotate(-90 233.2 144.8)">AC21</text>
<text x="235.8" y="144.8" transform="rotate(-90 235.8 144.8)">AC17</text>
<text x="238.3" y="144.6" transform="rotate(-90 238.3 144.6)">AV38</text>
<text x="240.8" y="144.9" transform="rotate(-90 240.8 144.9)">AG17</text>
<text x="251" y="144.6" transform="rotate(-90 251 144.6)">AA27</text>
<text x="253.5" y="144.6" transform="rotate(-90 253.5 144.6)">AA19</text>
<text x="22.4" y="158.3" transform="rotate(-90 22.4 158.3)">1</text>
<text x="35.1" y="158" transform="rotate(-90 35.1 158)">1</text>
<text x="38.2" y="161.8">X5R</text>
<text x="47.8" y="158" transform="rotate(-90 47.8 158)">1</text>
<text x="50.9" y="161.8">X5R</text>
<text x="60.5" y="158" transform="rotate(-90 60.5 158)">1</text>
<text x="63.6" y="161.8">X5R</text>
<text x="22.4" y="165.7" transform="rotate(-90 22.4 165.7)">2</text>
<text x="25.5" y="167.2">C0402</text>
<text x="25.5" y="162.1">X5R</text>
<text x="25.5" y="164.6">6.3V</text>
<text x="35.1" y="165.4" transform="rotate(-90 35.1 165.4)">2</text>
<text x="38.2" y="166.9">C0201</text>
<text x="38.2" y="164.4">16V</text>
<text x="47.8" y="165.4" transform="rotate(-90 47.8 165.4)">2</text>
<text x="50.9" y="166.9">C0201</text>
<text x="50.9" y="164.4">16V</text>
<text x="60.5" y="165.4" transform="rotate(-90 60.5 165.4)">2</text>
<text x="63.6" y="166.9">C0201</text>
<text x="63.6" y="164.4">16V</text>
<text x="17.3" y="177.8">VDD_NPU</text>
<text x="154.2" y="177.6">VDD_CPU</text>
<text x="22.4" y="189.3" transform="rotate(-90 22.4 189.3)">1</text>
<text x="35.1" y="188.5" transform="rotate(-90 35.1 188.5)">1</text>
<text x="47.8" y="188.5" transform="rotate(-90 47.8 188.5)">1</text>
<text x="60.5" y="188.5" transform="rotate(-90 60.5 188.5)">1</text>
<text x="73.2" y="188.5" transform="rotate(-90 73.2 188.5)">1</text>
<text x="85.9" y="188.7" transform="rotate(-90 85.9 188.7)">1</text>
<text x="98.6" y="188.7" transform="rotate(-90 98.6 188.7)">1</text>
<text x="111.3" y="188.7" transform="rotate(-90 111.3 188.7)">1</text>
<text x="124" y="188.7" transform="rotate(-90 124 188.7)">1</text>
<text x="159.6" y="188.7" transform="rotate(-90 159.6 188.7)">1</text>
<text x="172.3" y="188.5" transform="rotate(-90 172.3 188.5)">1</text>
<text x="185" y="188.5" transform="rotate(-90 185 188.5)">1</text>
<text x="22.4" y="196.6" transform="rotate(-90 22.4 196.6)">2</text>
<text x="25.5" y="193.1">X5R</text>
<text x="25.5" y="195.6">6.3V</text>
<text x="35.1" y="195.9" transform="rotate(-90 35.1 195.9)">2</text>
<text x="38.2" y="197.4">C0201</text>
<text x="38.2" y="192.3">X5R</text>
<text x="38.2" y="194.9">16V</text>
<text x="47.8" y="195.9" transform="rotate(-90 47.8 195.9)">2</text>
<text x="50.9" y="197.4">C0201</text>
<text x="50.9" y="192.3">X5R</text>
<text x="50.9" y="194.9">16V</text>
<text x="60.5" y="195.9" transform="rotate(-90 60.5 195.9)">2</text>
<text x="63.6" y="197.4">C0201</text>
<text x="63.6" y="192.3">X5R</text>
<text x="63.6" y="194.9">16V</text>
<text x="73.2" y="195.9" transform="rotate(-90 73.2 195.9)">2</text>
<text x="76.3" y="197.4">C0201</text>
<text x="76.3" y="192.3">X5R</text>
<text x="76.3" y="194.9">16V</text>
<text x="85.9" y="196.1" transform="rotate(-90 85.9 196.1)">2</text>
<text x="89" y="197.7">C0201</text>
<text x="89" y="192.6">X5R</text>
<text x="89" y="195.1">16V</text>
<text x="98.6" y="196.1" transform="rotate(-90 98.6 196.1)">2</text>
<text x="101.7" y="197.7">C0201</text>
<text x="101.7" y="192.6">X5R</text>
<text x="101.7" y="195.1">16V</text>
<text x="111.3" y="196.1" transform="rotate(-90 111.3 196.1)">2</text>
<text x="114.4" y="197.7">C0201</text>
<text x="114.4" y="192.6">X5R</text>
<text x="114.4" y="195.1">16V</text>
<text x="124" y="196.1" transform="rotate(-90 124 196.1)">2</text>
<text x="127.1" y="197.7">C0201</text>
<text x="127.1" y="195.1">X5R</text>
<text x="127.1" y="192.6">16V</text>
<text x="159.6" y="196.1" transform="rotate(-90 159.6 196.1)">2</text>
<text x="162.6" y="197.7">C0402</text>
<text x="162.6" y="192.6">X5R</text>
<text x="162.6" y="195.1">6.3V</text>
<text x="172.3" y="195.9" transform="rotate(-90 172.3 195.9)">2</text>
<text x="175.3" y="197.4">C0201</text>
<text x="175.3" y="192.3">X5R</text>
<text x="175.3" y="194.9">16V</text>
<text x="185" y="195.9" transform="rotate(-90 185 195.9)">2</text>
<text x="188" y="197.4">C0201</text>
<text x="188" y="192.3">X5R</text>
<text x="188" y="194.9">16V</text>
<text x="25.5" y="198.2">C0603</text>
</g>
<g font-size="2.3" fill="#004080">
<text x="44.5" y="39.2">LOGIC_VDD_1</text>
<text x="44.5" y="41.7">LOGIC_VDD_2</text>
<text x="81.8" y="39.2">NPU_VDD_1</text>
<text x="81.8" y="41.7">NPU_VDD_2</text>
<text x="171.3" y="41.5" transform="rotate(-90 171.3 41.5)">VSS_1</text>
<text x="173.8" y="41.5" transform="rotate(-90 173.8 41.5)">VSS_2</text>
<text x="176.4" y="41.5" transform="rotate(-90 176.4 41.5)">VSS_3</text>
<text x="178.9" y="41.5" transform="rotate(-90 178.9 41.5)">VSS_4</text>
<text x="181.5" y="41.5" transform="rotate(-90 181.5 41.5)">VSS_5</text>
<text x="184" y="41.5" transform="rotate(-90 184 41.5)">VSS_6</text>
<text x="186.5" y="41.5" transform="rotate(-90 186.5 41.5)">VSS_7</text>
<text x="189.1" y="41.5" transform="rotate(-90 189.1 41.5)">VSS_8</text>
<text x="191.6" y="41.5" transform="rotate(-90 191.6 41.5)">VSS_9</text>
<text x="44.5" y="44.2">LOGIC_VDD_3</text>
<text x="44.5" y="46.8">LOGIC_VDD_4</text>
<text x="81.8" y="44.2">NPU_VDD_3</text>
<text x="81.8" y="46.8">NPU_VDD_4</text>
<text x="156.3" y="46.8">VSS_70</text>
<text x="194.2" y="42.8" transform="rotate(-90 194.2 42.8)">VSS_10</text>
<text x="196.7" y="42.8" transform="rotate(-90 196.7 42.8)">VSS_11</text>
<text x="199.2" y="42.8" transform="rotate(-90 199.2 42.8)">VSS_12</text>
<text x="201.8" y="42.8" transform="rotate(-90 201.8 42.8)">VSS_13</text>
<text x="204.3" y="42.8" transform="rotate(-90 204.3 42.8)">VSS_14</text>
<text x="206.9" y="42.8" transform="rotate(-90 206.9 42.8)">VSS_15</text>
<text x="209.4" y="42.8" transform="rotate(-90 209.4 42.8)">VSS_16</text>
<text x="211.9" y="42.8" transform="rotate(-90 211.9 42.8)">VSS_17</text>
<text x="214.5" y="42.8" transform="rotate(-90 214.5 42.8)">VSS_18</text>
<text x="217" y="42.8" transform="rotate(-90 217 42.8)">VSS_19</text>
<text x="219.6" y="42.8" transform="rotate(-90 219.6 42.8)">VSS_20</text>
<text x="222.1" y="42.8" transform="rotate(-90 222.1 42.8)">VSS_21</text>
<text x="224.6" y="42.8" transform="rotate(-90 224.6 42.8)">VSS_22</text>
<text x="227.2" y="42.8" transform="rotate(-90 227.2 42.8)">VSS_23</text>
<text x="229.7" y="42.8" transform="rotate(-90 229.7 42.8)">VSS_24</text>
<text x="232.3" y="42.8" transform="rotate(-90 232.3 42.8)">VSS_25</text>
<text x="234.8" y="42.8" transform="rotate(-90 234.8 42.8)">VSS_26</text>
<text x="237.3" y="42.8" transform="rotate(-90 237.3 42.8)">VSS_27</text>
<text x="239.9" y="42.8" transform="rotate(-90 239.9 42.8)">VSS_28</text>
<text x="242.4" y="42.8" transform="rotate(-90 242.4 42.8)">VSS_29</text>
<text x="245" y="42.8" transform="rotate(-90 245 42.8)">VSS_30</text>
<text x="247.5" y="42.8" transform="rotate(-90 247.5 42.8)">VSS_31</text>
<text x="250" y="42.8" transform="rotate(-90 250 42.8)">VSS_32</text>
<text x="252.6" y="42.8" transform="rotate(-90 252.6 42.8)">VSS_33</text>
<text x="255.1" y="42.8" transform="rotate(-90 255.1 42.8)">VSS_34</text>
<text x="262.2" y="46.8">VSS_35</text>
<text x="81.8" y="49.3">NPU_VDD_5</text>
<text x="81.8" y="51.9">NPU_VDD_6</text>
<text x="156.3" y="51.9">VSS_68</text>
<text x="156.3" y="49.3">VSS_69</text>
<text x="262.2" y="49.3">VSS_36</text>
<text x="262.2" y="51.9">VSS_37</text>
<text x="77.8" y="59.5">NPU_VDD_COM</text>
<text x="81.8" y="54.4">NPU_VDD_7</text>
<text x="156.3" y="59.5">VSS_65</text>
<text x="156.3" y="54.4">VSS_67</text>
<text x="156.3" y="56.9">VSS_66</text>
<text x="262.2" y="54.4">VSS_38</text>
<text x="262.2" y="56.9">VSS_39</text>
<text x="262.2" y="59.5">VSS_40</text>
<text x="156.3" y="64.6">VSS_63</text>
<text x="156.3" y="62">VSS_64</text>
<text x="260.7" y="64.6">AVSS1_1</text>
<text x="44.5" y="67.1">EFUSE_VQPS</text>
<text x="81.6" y="67.1">ARM_VDD_1</text>
<text x="81.6" y="69.6">ARM_VDD_2</text>
<text x="156.3" y="67.1">VSS_62</text>
<text x="156.3" y="69.6">VSS_61</text>
<text x="260.7" y="67.1">AVSS1_2</text>
<text x="260.7" y="69.6">AVSS1_3</text>
<text x="156.3" y="77.3">VSS_58</text>
<text x="156.3" y="72.2">VSS_60</text>
<text x="156.3" y="74.7">VSS_59</text>
<text x="260.7" y="72.2">AVSS1_4</text>
<text x="260.7" y="74.7">AVSS1_5</text>
<text x="260.7" y="77.3">AVSS1_6</text>
<text x="156.3" y="79.8">VSS_57</text>
<text x="156.3" y="82.3">VSS_56</text>
<text x="260.7" y="82.3">AVSS1_8</text>
<text x="260.7" y="79.8">AVSS1_7</text>
<text x="156.3" y="90">VSS_53</text>
<text x="156.3" y="87.4">VSS_54</text>
<text x="156.3" y="84.9">VSS_55</text>
<text x="260.7" y="84.9">AVSS1_9</text>
<text x="260.7" y="90">AVSS2_1</text>
<text x="156.3" y="95">VSS_51</text>
<text x="156.3" y="92.5">VSS_52</text>
<text x="260.7" y="92.5">AVSS2_2</text>
<text x="260.7" y="95">AVSS2_3</text>
<text x="156.3" y="100.1">VSS_49</text>
<text x="156.3" y="97.6">VSS_50</text>
<text x="260.7" y="97.6">AVSS2_4</text>
<text x="260.7" y="100.1">AVSS2_5</text>
<text x="156.3" y="107.7">VSS_46</text>
<text x="156.3" y="105.2">VSS_47</text>
<text x="156.3" y="102.7">VSS_48</text>
<text x="260.7" y="102.7">AVSS2_6</text>
<text x="260.7" y="105.2">AVSS2_7</text>
<text x="260.7" y="107.7">AVSS2_8</text>
<text x="156.3" y="112.8">VSS_44</text>
<text x="156.3" y="110.3">VSS_45</text>
<text x="259.4" y="112.8">AVSS2_10</text>
<text x="260.7" y="110.3">AVSS2_9</text>
<text x="156.3" y="117.9">VSS_42</text>
<text x="156.3" y="115.4">VSS_43</text>
<text x="259.4" y="117.9">AVSS2_12</text>
<text x="259.4" y="115.4">AVSS2_11</text>
<text x="156.3" y="120.4">VSS_41</text>
<text x="156.3" y="125.5">Rk1808_Socket1</text>
<text x="259.4" y="120.4">AVSS2_13</text>
<text x="259.4" y="125.5">AVSS2_15</text>
<text x="259.4" y="123">AVSS2_14</text>
<text x="156.3" y="128.1">Rk1808_Socket2</text>
<text x="156.3" y="130.6">Rk1808_Socket3</text>
<text x="156.3" y="133.1">Rk1808_Socket4</text>
<text x="178.9" y="135.9" transform="rotate(-90 178.9 135.9)">VSS_102</text>
<text x="181.5" y="135.9" transform="rotate(-90 181.5 135.9)">VSS_101</text>
<text x="184" y="135.9" transform="rotate(-90 184 135.9)">VSS_100</text>
<text x="186.5" y="135.9" transform="rotate(-90 186.5 135.9)">VSS_99</text>
<text x="189.1" y="135.9" transform="rotate(-90 189.1 135.9)">VSS_98</text>
<text x="191.6" y="135.9" transform="rotate(-90 191.6 135.9)">VSS_97</text>
<text x="194.2" y="135.9" transform="rotate(-90 194.2 135.9)">VSS_96</text>
<text x="196.7" y="135.9" transform="rotate(-90 196.7 135.9)">VSS_95</text>
<text x="199.2" y="135.9" transform="rotate(-90 199.2 135.9)">VSS_94</text>
<text x="201.8" y="135.9" transform="rotate(-90 201.8 135.9)">VSS_93</text>
<text x="204.3" y="135.9" transform="rotate(-90 204.3 135.9)">VSS_92</text>
<text x="206.9" y="135.9" transform="rotate(-90 206.9 135.9)">VSS_91</text>
<text x="209.4" y="135.9" transform="rotate(-90 209.4 135.9)">VSS_90</text>
<text x="211.9" y="135.9" transform="rotate(-90 211.9 135.9)">VSS_89</text>
<text x="214.5" y="135.9" transform="rotate(-90 214.5 135.9)">VSS_88</text>
<text x="217" y="135.9" transform="rotate(-90 217 135.9)">VSS_87</text>
<text x="219.6" y="135.9" transform="rotate(-90 219.6 135.9)">VSS_86</text>
<text x="222.1" y="135.9" transform="rotate(-90 222.1 135.9)">VSS_85</text>
<text x="224.6" y="135.9" transform="rotate(-90 224.6 135.9)">VSS_84</text>
<text x="227.2" y="135.9" transform="rotate(-90 227.2 135.9)">VSS_83</text>
<text x="229.7" y="135.9" transform="rotate(-90 229.7 135.9)">VSS_82</text>
<text x="232.3" y="135.9" transform="rotate(-90 232.3 135.9)">VSS_81</text>
<text x="234.8" y="135.9" transform="rotate(-90 234.8 135.9)">VSS_80</text>
<text x="237.3" y="135.9" transform="rotate(-90 237.3 135.9)">VSS_79</text>
<text x="239.9" y="135.9" transform="rotate(-90 239.9 135.9)">VSS_78</text>
<text x="242.4" y="135.9" transform="rotate(-90 242.4 135.9)">VSS_77</text>
<text x="245" y="135.9" transform="rotate(-90 245 135.9)">VSS_76</text>
<text x="247.5" y="135.9" transform="rotate(-90 247.5 135.9)">VSS_75</text>
<text x="250" y="135.9" transform="rotate(-90 250 135.9)">VSS_74</text>
<text x="252.6" y="135.9" transform="rotate(-90 252.6 135.9)">VSS_73</text>
<text x="255.1" y="135.9" transform="rotate(-90 255.1 135.9)">VSS_72</text>
<text x="257.7" y="135.9" transform="rotate(-90 257.7 135.9)">VSS_71</text>
<text x="259.4" y="133.1">VSS_COM</text>
</g>
<text font-size="2.3" fill="#f00" x="111.8" y="59">VDD_NPU_FB</text>
<text font-size="2.3" fill="#0f0" x="20.4" y="85.9">DNP</text>
<g font-size="1.8">
<text x="31.8" y="1.9">5</text>
<text x="90.1" y="1.9">4</text>
<text x="148.5" y="1.9">3</text>
<text x="206.9" y="1.9">2</text>
<text x="265.2" y="1.9">1</text>
<text x=".7" y="29.8">D</text>
<text x="295.1" y="29.8">D</text>
<text x=".7" y="81">C</text>
<text x="295.1" y="81">C</text>
<text x=".7" y="132.1">B</text>
<text x="295.1" y="132.1">B</text>
<text x=".7" y="183.3">A</text>
<text x="295.1" y="183.3">A</text>
<text x="222.3" y="202.3">Date:</text>
<text x="236" y="202.3">Thursday, September 19, 2019</text>
<text x="273.1" y="202.3">Rev:</text>
<text x="31.8" y="209.2">5</text>
<text x="90.1" y="209.2">4</text>
<text x="148.5" y="209.2">3</text>
<text x="206.9" y="209.2">2</text>
<text x="222.3" y="205.8">Designed by:</text>
<text x="236.3" y="205.8">Rzf</text>
<text x="265.2" y="209.2">1</text>
<text x="272.9" y="205.8">Sheet:</text>
<text x="282.5" y="205.8">10</text>
<text x="285.8" y="205.8">of</text>
<text x="288.6" y="205.8">99</text>
</g>
</svg>
